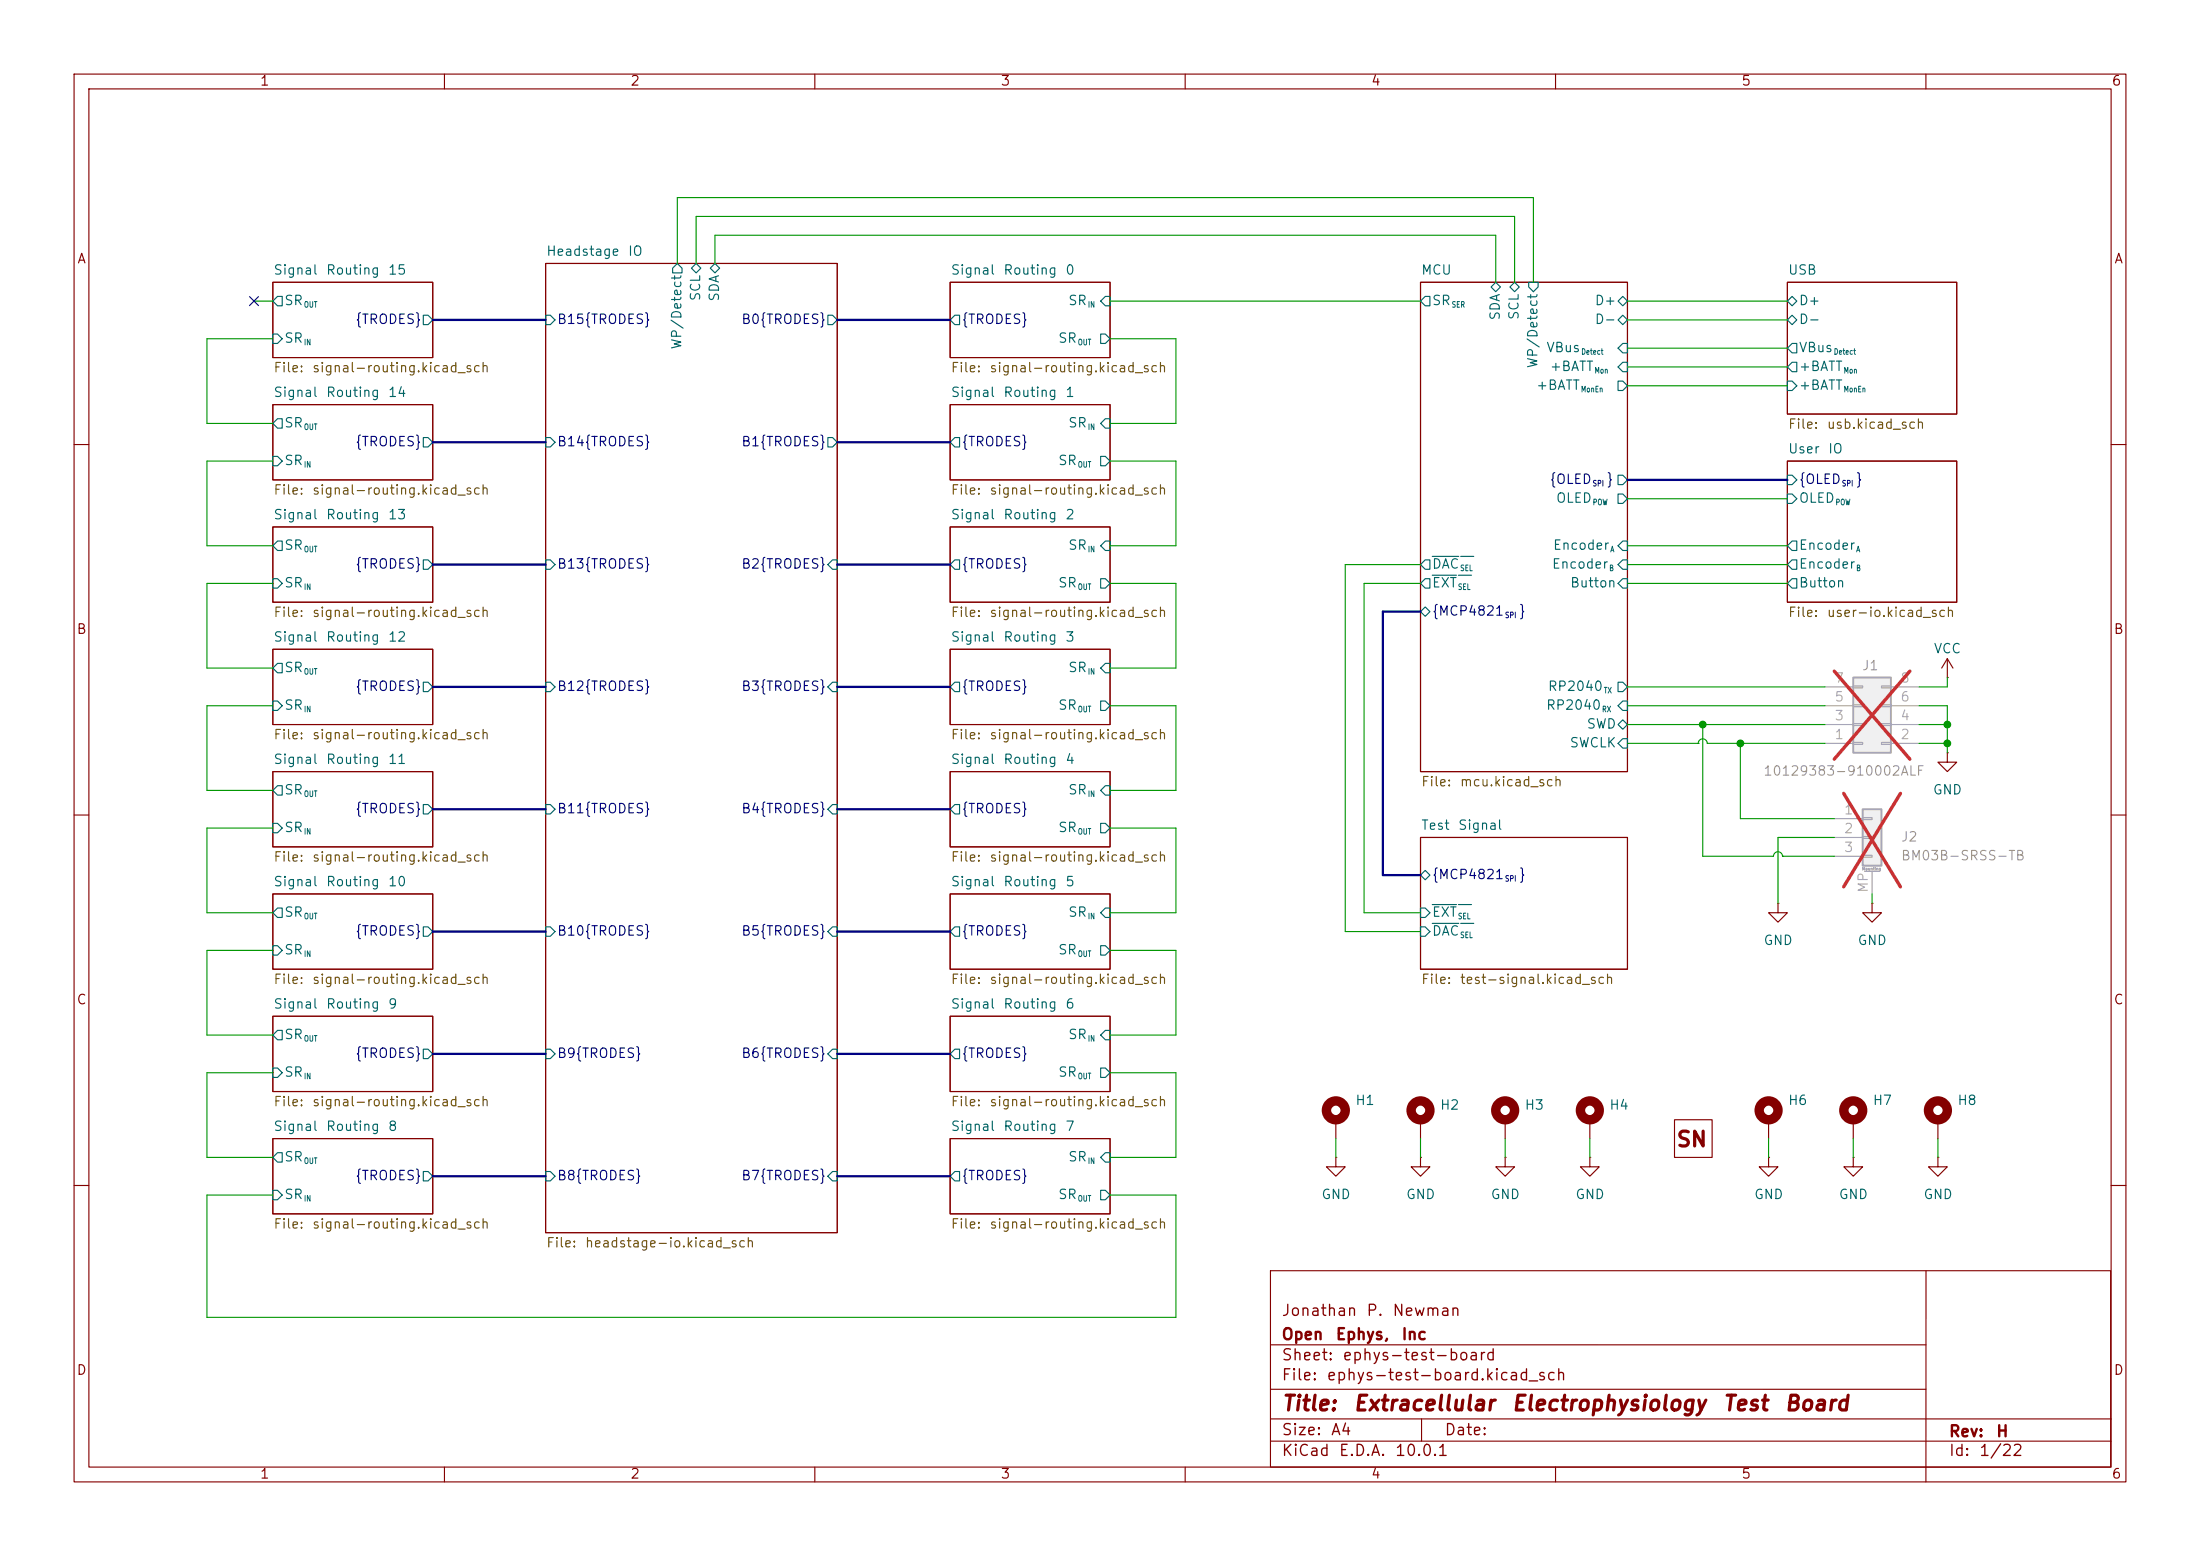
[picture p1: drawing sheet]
<svg xmlns="http://www.w3.org/2000/svg" width="297mm" height="210mm" viewBox="0 0 297 210" stroke-linecap="round" stroke-linejoin="round" font-family="sans-serif">
<g fill="none" stroke="#840000" stroke-width=".15">
<path d="M10 10h277v190h-277zM12 12h273v186h-273zM60 10v2M110 10v2M160 10v2M210 10v2M260 10v2M36.8 38.1h21.6v10.2h-21.6zM73.7 35.6h39.3v130.8h-39.3zM128.3 38.1h21.6v10.2h-21.6zM191.8 38.1h27.9v66h-27.9zM241.3 38.1h22.9v17.8h-22.9z"/>
<path d="M36.8 54.6h21.6v10.2h-21.6zM128.3 54.6h21.6v10.2h-21.6zM10 60h2M36.8 71.1h21.6v10.2h-21.6zM128.3 71.1h21.6v10.2h-21.6zM241.3 62.2h22.9v19.1h-22.9zM285 60h2M36.8 87.6h21.6v10.2h-21.6zM128.3 87.6h21.6v10.2h-21.6zM10 110h2M36.8 104.1h21.6v10.2h-21.6zM128.3 104.1h21.6v10.2h-21.6z"/>
<path d="M191.8 113h27.9v17.8h-27.9zM285 110h2M36.8 137.2h21.6v10.1h-21.6zM36.8 120.7h21.6v10.1h-21.6zM128.3 137.2h21.6v10.1h-21.6zM128.3 120.7h21.6v10.1h-21.6zM36.8 153.7h21.6v10.1h-21.6zM128.3 153.7h21.6v10.1h-21.6zM180.3 156.2v1.3h-1.2l1.2 1.3 1.3-1.3h-1.3M180.3 156.2h.1M203.2 156.2v1.3h-1.3l1.3 1.3 1.3-1.3h-1.3M203.2 156.2h.1"/>
<path d="M203.2 151.1v2.6M214.6 156.2v1.3h-1.2l1.2 1.3 1.3-1.3h-1.3M214.6 156.2h.1M10 160h2M171.5 171.5h113.4v26.5h-113.4zM260 171.5v28.5M285 160h2M60 198v2M110 198v2M160 198v2M171.5 194.5h113.5M171.5 191.5h113.5"/>
<path d="M171.5 187.5h88.5M171.5 181.5h88.5M191.9 191.5v3M210 198v2"/>
</g>
<g fill="none" stroke="#006464" stroke-width=".15">
<path d="M91.4 35.6l.7 .6v.6h-1.3v-.6zM93.3 36.2l.7-.6 .6 .6-.6 .6zM95.9 36.2l.6-.6 .7 .6-.7 .6zM201.3 38.7l.6-.6 .7 .6-.7 .7zM203.8 38.7l.7-.6 .6 .6-.6 .7zM206.4 38.1h1.2v.6l-.6 .7-.6-.7zM36.8 45.1h.7l.6 .6-.6 .7h-.7zM37.5 40h.6v1.3h-.6l-.7-.7zM37.5 56.5h.6v1.3h-.6l-.7-.6zM57.1 42.5h.7l.6 .7-.6 .6h-.7zM57.1 59.1h.7l.6 .6-.6 .6h-.7zM73.7 42.5h.6l.6 .7-.6 .6h-.6z"/>
<path d="M73.7 59.1h.6l.6 .6-.6 .6h-.6zM111.8 59.1h.6l.6 .6-.6 .6h-.6zM111.8 42.5h.6l.6 .7-.6 .6h-.6zM128.9 59.1h.6v1.2h-.6l-.6-.6zM128.9 42.5h.6v1.3h-.6l-.6-.6zM148.6 45.1h.6l.7 .6-.7 .7h-.6zM149.2 56.5h.7v1.3h-.7l-.6-.6zM149.2 40h.7v1.3h-.7l-.6-.7zM192.4 40h.6v1.3h-.6l-.6-.7zM218.4 43.2l.7-.7 .6 .7-.6 .6zM218.4 40.6l.7-.6 .6 .6-.6 .7zM218.4 47l.7-.6h.6v1.2h-.6z"/>
<path d="M218.4 49.5l.7-.6h.6v1.3h-.6zM218.4 51.4h.7l.6 .7-.6 .6h-.7zM241.3 43.2l.6-.7 .7 .7-.7 .6zM241.3 40.6l.6-.6 .7 .6-.7 .7zM241.3 51.4h.6l.7 .7-.7 .6h-.6zM241.9 46.4h.7v1.2h-.7l-.6-.6zM241.9 48.9h.7v1.3h-.7l-.6-.7zM36.8 61.6h.7l.6 .6-.6 .7h-.7zM36.8 78.1h.7l.6 .6-.6 .7h-.7zM37.5 73h.6v1.3h-.6l-.7-.6zM57.1 75.6h.7l.6 .6-.6 .6h-.7zM73.7 75.6h.6l.6 .6-.6 .6h-.6z"/>
<path d="M111.8 76.2l.6-.6h.6v1.2h-.6zM128.9 75.6h.6v1.2h-.6l-.6-.6zM148.6 78.1h.6l.7 .6-.7 .7h-.6zM148.6 61.6h.6l.7 .6-.7 .7h-.6zM149.2 73h.7v1.3h-.7l-.6-.6zM192.4 78.1h.6v1.3h-.6l-.6-.7zM192.4 75.6h.6v1.2h-.6l-.6-.6zM193.4 77.6h3.2M193.4 75.1h3.5M196.9 77.6h1.8M197.2 75.1h1.8M218.4 73.7l.7-.7h.6v1.3h-.6z"/>
<path d="M218.4 64.1h.7l.6 .7-.6 .6h-.7zM218.4 66.7h.7l.6 .6-.6 .6h-.7zM219.1 75.6h.6v1.2h-.6l-.7-.6zM219.1 78.1h.6v1.3h-.6l-.7-.7zM241.3 64.1h.6l.7 .7-.7 .6h-.6zM241.3 66.7h.6l.7 .6-.7 .6h-.6zM241.9 73h.7v1.3h-.7l-.6-.6zM241.9 75.6h.7v1.2h-.7l-.6-.6zM241.9 78.1h.7v1.3h-.7l-.6-.7zM36.8 94.6h.7l.6 .7-.6 .6h-.7zM37.5 89.5h.6v1.3h-.6l-.7-.6zM57.1 92.1h.7l.6 .6-.6 .6h-.7z"/>
<path d="M73.7 92.1h.6l.6 .6-.6 .6h-.6zM112.4 92.1h.6v1.2h-.6l-.6-.6zM128.9 92.1h.6v1.2h-.6l-.6-.6zM148.6 94.6h.6l.7 .7-.7 .6h-.6zM149.2 89.5h.7v1.3h-.7l-.6-.6zM191.8 82.6l.6-.7 .6 .7-.6 .6zM218.4 92.1h.7l.6 .6-.6 .6h-.7zM218.4 97.8l.7-.6 .6 .6-.6 .6zM219.1 99.7h.6v1.3h-.6l-.7-.7zM219.1 94.6h.6v1.3h-.6l-.7-.6zM36.8 106.7l.7-.7h.6v1.3h-.6zM36.8 111.1h.7l.6 .7-.6 .6h-.7z"/>
<path d="M57.1 108.6h.7l.6 .6-.6 .7h-.7zM73.7 108.6h.6l.6 .6-.6 .7h-.6zM112.4 108.6h.6v1.3h-.6l-.6-.7zM128.9 108.6h.6v1.3h-.6l-.6-.7zM148.6 111.1h.6l.7 .7-.7 .6h-.6zM149.2 106h.7v1.3h-.7l-.6-.6zM191.8 118.1l.6-.6 .6 .6-.6 .6zM36.8 127.6h.7l.6 .7-.6 .6h-.7zM37.5 139.1h.6v1.2h-.6l-.7-.6zM37.5 122.6h.6v1.2h-.6l-.7-.6zM57.1 125.1h.7l.6 .6-.6 .7h-.7zM73.7 125.1h.6l.6 .6-.6 .7h-.6z"/>
<path d="M112.4 125.1h.6v1.3h-.6l-.6-.7zM128.9 125.1h.6v1.3h-.6l-.6-.7zM148.6 127.6h.6l.7 .7-.7 .6h-.6zM149.2 139.1h.7v1.2h-.7l-.6-.6zM149.2 122.6h.7v1.2h-.7l-.6-.6zM191.8 122.6h.6l.6 .6-.6 .6h-.6zM191.8 125.1h.6l.6 .6-.6 .7h-.6zM193.4 122.1h3.2M193.4 124.6h3.5M196.9 122.1h1.8M197.2 124.6h1.8M36.8 144.1h.7l.6 .7-.6 .6h-.7z"/>
<path d="M37.5 155.6h.6v1.2h-.6l-.7-.6zM57.1 141.6h.7l.6 .6-.6 .7h-.7zM57.1 158.1h.7l.6 .7-.6 .6h-.7zM73.7 141.6h.6l.6 .6-.6 .7h-.6zM73.7 158.1h.6l.6 .7-.6 .6h-.6zM111.8 158.8l.6-.7h.6v1.3h-.6zM112.4 141.6h.6v1.3h-.6l-.6-.7zM128.9 158.1h.6v1.3h-.6l-.6-.6zM128.9 141.6h.6v1.3h-.6l-.6-.7zM148.6 144.1h.6l.7 .7-.7 .6h-.6zM149.2 155.6h.7v1.2h-.7l-.6-.6zM36.8 160.7h.7l.6 .6-.6 .6h-.7z"/>
<path d="M148.6 160.7h.6l.7 .6-.7 .6h-.6z"/>
</g>
<circle cx="203.2" cy="149.9" r="1.27" fill="none" stroke="#840000" stroke-width="1.3"/>
<path d="M250.2 91.4h5.1v10.2h-5.1z" fill="#f0f0f0"/>
<path d="M250.2 91.4h5.1v10.2h-5.1z" fill="none" stroke="#a1a1a1" stroke-width=".25"/>
<g fill="none" stroke="#a1a1a1" stroke-width=".15">
<path d="M246.4 97.8h3.8M246.4 95.3h3.8M246.4 92.7h3.8M250.2 97.7h1.3v.2h-1.3zM250.2 95.1h1.3v.3h-1.3zM250.2 92.6h1.3v.2h-1.3zM254 97.7h1.3v.2h-1.3zM254 95.1h1.3v.3h-1.3zM254 92.6h1.3v.2h-1.3zM255.3 97.8h3.8M255.3 95.3h3.8M255.3 92.7h3.8"/>
<path d="M246.4 100.3h3.8M250.2 100.2h1.3v.3h-1.3zM254 100.2h1.3v.3h-1.3zM255.3 100.3h3.8"/>
</g>
<path d="M247.6 90.6l10.2 11.9M257.8 90.6l-10.2 11.9" fill="none" stroke="#e12e31" stroke-width=".46"/>
<g fill="none" stroke="#840000" stroke-width=".15">
<path d="M262.9 91.4h.1M262.9 88.9l-.8 1.3M262.9 88.9l.8 1.3M262.9 88.9v2.5M262.9 101.6v1.3h1.3l-1.3 1.2-1.3-1.2h1.3M262.9 101.6h.1M240 121.9v1.3h-1.2l1.2 1.3 1.3-1.3h-1.3M240 121.9h.1M252.7 121.9v1.3h-1.2l1.2 1.3 1.3-1.3h-1.3M252.7 121.9h.1M191.8 156.2v1.3h-1.3l1.3 1.3 1.2-1.3h-1.2M191.8 156.2h.1"/>
<path d="M250.2 156.2v1.3h-1.3l1.3 1.3 1.3-1.3h-1.3M250.2 156.2h.1M250.2 151.1v2.6M261.6 156.2v1.3h-1.3l1.3 1.3 1.3-1.3h-1.3M261.6 156.2h.1M261.6 151.1v2.6"/>
</g>
<g fill="none" stroke="#840000" stroke-width="1.3">
<circle cx="250.2" cy="149.9" r="1.27"/>
<circle cx="261.6" cy="149.9" r="1.27"/>
</g>
<path d="M251.5 109.2h2.5v7.6h-2.5z" fill="#f0f0f0"/>
<path d="M251.5 109.2h2.5v7.6h-2.5z" fill="none" stroke="#a1a1a1" stroke-width=".25"/>
<path d="M247.6 110.5h3.9M247.6 113h3.9M247.6 115.6h3.9M251.5 110.4h1.2v.2h-1.2zM251.5 112.9h1.2v.3h-1.2zM251.5 115.4h1.2v.3h-1.2zM251.7 117.6h2M252.7 117.6v3.1" fill="none" stroke="#a1a1a1" stroke-width=".15"/>
<path d="M248.9 107.1l7.7 12.6M256.6 107.1l-7.7 12.6" fill="none" stroke="#e12e31" stroke-width=".46"/>
<g fill="none" stroke="#840000" stroke-width="1.3">
<circle cx="180.3" cy="149.9" r="1.27"/>
<circle cx="191.8" cy="149.9" r="1.27"/>
<circle cx="214.6" cy="149.9" r="1.27"/>
<circle cx="238.8" cy="149.9" r="1.27"/>
</g>
<path d="M180.3 151.1v2.6M191.8 151.1v2.6M214.6 151.1v2.6M226.1 151.1h5v5.1h-5zM238.8 156.2v1.3h-1.3l1.3 1.3 1.2-1.3h-1.2M238.8 156.2h.1M238.8 151.1v2.6" fill="none" stroke="#840000" stroke-width=".15"/>
<g fill="none" stroke="#000084" stroke-width=".3">
<path d="M58.4 43.2h15.3M58.4 59.7h15.3M113 43.2h15.3M113 59.7h15.3M58.4 76.2h15.3M113 76.2h15.3M219.7 64.8h21.6M58.4 92.7h15.3M113 92.7h15.3M191.8 82.6h-5.1v35.5h5.1M58.4 109.2h15.3M113 109.2h15.3"/>
<path d="M58.4 125.7h15.3M113 125.7h15.3M58.4 142.2h15.3M58.4 158.8h15.3M113 142.2h15.3M113 158.8h15.3"/>
</g>
<g fill="none" stroke="#009600" stroke-width=".15">
<path d="M91.4 35.6v-8.9h115.6v11.4M94 35.6v-6.4h110.5v8.9M96.5 35.6v-3.8h105.4v6.3M34.3 40.6h2.5M36.8 45.7h-8.9v11.5h8.9M149.9 45.7h8.8v11.5h-8.8M149.9 40.6h41.9M219.7 52.1h21.6M219.7 40.6h21.6M219.7 47h21.6M219.7 43.2h21.6M219.7 49.5h21.6"/>
<path d="M36.8 62.2h-8.9v11.5h8.9M36.8 78.7h-8.9v11.5h8.9M149.9 62.2h8.8v11.5h-8.8M149.9 78.7h8.8v11.5h-8.8M191.8 78.7h-7.7v44.5h7.7M191.8 76.2h-10.2v49.5h10.2M219.7 73.7h21.6M219.7 67.3h21.6M219.7 78.7h21.6M219.7 76.2h21.6M36.8 95.3h-8.9v11.4h8.9M149.9 95.3h8.8v11.4h-8.8"/>
<path d="M219.7 97.8h26.7M219.7 95.3h26.7M219.7 92.7h26.7M229.9 97.8v17.8h9.5a.61 .61 0 0 1 .6-.6 .61 .61 0 0 1 .6 .6M259.1 95.3h3.8v6.3M259.1 97.8h3.8M262.9 91.4v1.3h-3.8M36.8 111.8h-8.9v11.4h8.9M149.9 111.8h8.8v11.4h-8.8M219.7 100.3h9.6M229.3 100.3h.1M229.3 100.3a.61 .61 0 0 1 .6-.6 .61 .61 0 0 1 .6 .6h15.9"/>
<path d="M234.9 100.3v10.2h12.7M240.6 115.6h.1M240.6 115.6h7M247.6 113h-7.6v8.9M259.1 100.3h3.8M36.8 128.3h-8.9v11.4h8.9M149.9 128.3h8.8v11.4h-8.8M252.7 120.7v1.2M36.8 144.8h-8.9v11.4h8.9M149.9 144.8h8.8v11.4h-8.8M180.3 153.7v2.5M191.8 153.7v2.5"/>
<path d="M203.2 153.7v2.5M214.6 153.7v2.5M238.8 153.7v2.5M250.2 153.7v2.5M261.6 153.7v2.5M36.8 161.3h-8.9v16.5h130.8v-16.5h-8.8"/>
</g>
<path d="M33.7 40l1.2 1.2M34.9 40l-1.2 1.2" fill="none" stroke="#000084" stroke-width=".15"/>
<g fill="#009600" stroke="#009600" stroke-width=".14">
<circle cx="262.9" cy="100.3" r=".46"/>
<circle cx="262.9" cy="97.8" r=".46"/>
<circle cx="234.9" cy="100.3" r=".46"/>
<circle cx="229.9" cy="97.8" r=".46"/>
</g>
<g font-size="2" fill="#840000">
<text x="226.2" y="155.3">SN</text>
<text x="172.9" y="190.9">Title:</text>
<text x="182.6" y="190.9">Extracellular</text>
<text x="203.9" y="190.9">Electrophysiology</text>
<text x="232.5" y="190.9">Test</text>
<text x="240.8" y="190.9">Board</text>
</g>
<g font-size="1.5" fill="#840000">
<text x="172.9" y="178">Jonathan</text>
<text x="184.4" y="178">P.</text>
<text x="187.9" y="178">Newman</text>
<text x="172.9" y="184">Sheet:</text>
<text x="172.9" y="181.2">Open</text>
<text x="180.2" y="181.2">Ephys,</text>
<text x="181.1" y="184">ephys-test-board</text>
<text x="189.1" y="181.2">Inc</text>
<text x="172.9" y="186.7">File:</text>
<text x="179" y="186.7">ephys-test-board.kicad_sch</text>
<text x="172.9" y="196.9">KiCad</text>
<text x="172.9" y="194.1">Size:</text>
<text x="179.6" y="194.1">A4</text>
<text x="180.6" y="196.9">E.D.A.</text>
<text x="188.2" y="196.9">10.0.1</text>
<text x="194.9" y="194.1">Date:</text>
<text x="263" y="194.3">Rev:</text>
<text x="263" y="196.9">Id:</text>
<text x="267.1" y="196.9">1/22</text>
<text x="269.4" y="194.3">H</text>
</g>
<g font-size="1.3" fill="#840000">
<text x="35" y="11.9">1</text>
<text x="85" y="11.9">2</text>
<text x="135" y="11.9">3</text>
<text x="185" y="11.9">4</text>
<text x="235" y="11.9">5</text>
<text x="285" y="11.9">6</text>
<text x="10.3" y="35.9">A</text>
<text x="285.3" y="35.9">A</text>
<text x="10.3" y="85.9">B</text>
<text x="285.3" y="85.9">B</text>
<text x="10.3" y="135.9">C</text>
<text x="285.3" y="135.9">C</text>
<text x="10.3" y="185.9">D</text>
<text x="285.3" y="185.9">D</text>
<text x="35" y="199.9">1</text>
<text x="85" y="199.9">2</text>
<text x="135" y="199.9">3</text>
<text x="185" y="199.9">4</text>
<text x="235" y="199.9">5</text>
<text x="285" y="199.9">6</text>
</g>
<g font-size="1.3" fill="#006464">
<text x="73.7" y="34.8">Headstage</text>
<text x="84.7" y="34.8">IO</text>
<text x="36.8" y="37.4">Signal</text>
<text x="38.3" y="41.5">SR</text>
<text x="43.9" y="37.4">Routing</text>
<text x="52.3" y="37.4">15</text>
<text x="94.8" y="40.7" transform="rotate(-90 94.8 40.7)">SCL</text>
<text x="97.4" y="40.8" transform="rotate(-90 97.4 40.8)">SDA</text>
<text x="128.3" y="37.4">Signal</text>
<text x="135.4" y="37.4">Routing</text>
<text x="143.7" y="37.4">0</text>
<text x="144.1" y="41.5">SR</text>
<text x="191.8" y="37.4">MCU</text>
<text x="193.2" y="41.5">SR</text>
<text x="215.2" y="41.5">D+</text>
<text x="241.3" y="37.4">USB</text>
<text x="242.8" y="41.5">D+</text>
<text x="38.3" y="46.6">SR</text>
<text x="92.3" y="47.3" transform="rotate(-90 92.3 47.3)">WP/Detect</text>
<text x="142.8" y="46.6">SR</text>
<text x="202.8" y="43.3" transform="rotate(-90 202.8 43.3)">SDA</text>
<text x="205.3" y="43.3" transform="rotate(-90 205.3 43.3)">SCL</text>
<text x="208.7" y="47.9">VBus</text>
<text x="215.2" y="44">D-</text>
<text x="242.8" y="44">D-</text>
<text x="242.8" y="47.9">VBus</text>
<text x="36.8" y="53.9">Signal</text>
<text x="43.9" y="53.9">Routing</text>
<text x="52.3" y="53.9">14</text>
<text x="128.3" y="53.9">Signal</text>
<text x="135.4" y="53.9">Routing</text>
<text x="143.7" y="53.9">1</text>
<text x="207.3" y="52.9">+BATT</text>
<text x="207.9" y="49.8" transform="rotate(-90 207.9 49.8)">WP/Detect</text>
<text x="209.1" y="50.4">+BATT</text>
<text x="242.8" y="50.4">+BATT</text>
<text x="242.8" y="52.9">+BATT</text>
<text x="38.3" y="58">SR</text>
<text x="144.1" y="58">SR</text>
<text x="38.3" y="63.1">SR</text>
<text x="142.8" y="63.1">SR</text>
<text x="241.3" y="61.5">User</text>
<text x="246.7" y="61.5">IO</text>
<text x="36.8" y="70.4">Signal</text>
<text x="43.9" y="70.4">Routing</text>
<text x="52.3" y="70.4">13</text>
<text x="128.3" y="70.4">Signal</text>
<text x="135.4" y="70.4">Routing</text>
<text x="143.7" y="70.4">2</text>
<text x="210" y="68.2">OLED</text>
<text x="242.8" y="68.2">OLED</text>
<text x="38.3" y="74.5">SR</text>
<text x="144.1" y="74.5">SR</text>
<text x="193.2" y="77.1">DAC</text>
<text x="209.4" y="77.1">Encoder</text>
<text x="209.6" y="74.5">Encoder</text>
<text x="242.8" y="74.5">Encoder</text>
<text x="242.8" y="77.1">Encoder</text>
<text x="38.3" y="79.6">SR</text>
<text x="142.8" y="79.6">SR</text>
<text x="193.2" y="79.6">EXT</text>
<text x="211.9" y="79.6">Button</text>
<text x="242.8" y="79.6">Button</text>
<text x="36.8" y="86.9">Signal</text>
<text x="43.9" y="86.9">Routing</text>
<text x="52.3" y="86.9">12</text>
<text x="128.3" y="86.9">Signal</text>
<text x="135.4" y="86.9">Routing</text>
<text x="143.7" y="86.9">3</text>
<text x="261" y="88.5">VCC</text>
<text x="38.3" y="91">SR</text>
<text x="144.1" y="91">SR</text>
<text x="208.9" y="93.6">RP2040</text>
<text x="38.3" y="96.1">SR</text>
<text x="142.8" y="96.1">SR</text>
<text x="208.6" y="96.1">RP2040</text>
<text x="211.8" y="101.2">SWCLK</text>
<text x="214.1" y="98.7">SWD</text>
<text x="36.8" y="103.4">Signal</text>
<text x="38.3" y="107.5">SR</text>
<text x="43.9" y="103.4">Routing</text>
<text x="52.3" y="103.4">11</text>
<text x="128.3" y="103.4">Signal</text>
<text x="135.4" y="103.4">Routing</text>
<text x="143.7" y="103.4">4</text>
<text x="144.1" y="107.5">SR</text>
<text x="260.9" y="107.5">GND</text>
<text x="38.3" y="112.6">SR</text>
<text x="142.8" y="112.6">SR</text>
<text x="191.8" y="112.3">Test</text>
<text x="196.8" y="112.3">Signal</text>
<text x="36.8" y="119.9">Signal</text>
<text x="43.9" y="119.9">Routing</text>
<text x="52.3" y="119.9">10</text>
<text x="128.3" y="119.9">Signal</text>
<text x="135.4" y="119.9">Routing</text>
<text x="143.7" y="119.9">5</text>
<text x="38.3" y="124.1">SR</text>
<text x="144.1" y="124.1">SR</text>
<text x="193.2" y="124.1">EXT</text>
<text x="38.3" y="129.1">SR</text>
<text x="142.8" y="129.1">SR</text>
<text x="193.2" y="126.6">DAC</text>
<text x="238" y="127.9">GND</text>
<text x="250.7" y="127.9">GND</text>
<text x="36.8" y="136.4">Signal</text>
<text x="43.9" y="136.4">Routing</text>
<text x="52.3" y="136.4">9</text>
<text x="128.3" y="136.4">Signal</text>
<text x="135.4" y="136.4">Routing</text>
<text x="143.7" y="136.4">6</text>
<text x="38.3" y="140.6">SR</text>
<text x="144.1" y="140.6">SR</text>
<text x="38.3" y="145.6">SR</text>
<text x="142.8" y="145.6">SR</text>
<text x="182.9" y="149.5">H1</text>
<text x="241.3" y="149.5">H6</text>
<text x="252.7" y="149.5">H7</text>
<text x="264.2" y="149.5">H8</text>
<text x="36.8" y="153">Signal</text>
<text x="43.9" y="153">Routing</text>
<text x="52.3" y="153">8</text>
<text x="128.3" y="153">Signal</text>
<text x="135.4" y="153">Routing</text>
<text x="143.7" y="153">7</text>
<text x="194.3" y="150.1">H2</text>
<text x="205.7" y="150.1">H3</text>
<text x="217.2" y="150.1">H4</text>
<text x="38.3" y="157.1">SR</text>
<text x="144.1" y="157.1">SR</text>
<text x="38.3" y="162.2">SR</text>
<text x="142.8" y="162.2">SR</text>
<text x="178.3" y="162.2">GND</text>
<text x="189.7" y="162.2">GND</text>
<text x="201.2" y="162.2">GND</text>
<text x="212.6" y="162.2">GND</text>
<text x="236.7" y="162.2">GND</text>
<text x="248.2" y="162.2">GND</text>
<text x="259.6" y="162.2">GND</text>
</g>
<g font-size="1.3" fill="#000084">
<text x="47.9" y="44">{TRODES}</text>
<text x="75.1" y="44">B15{TRODES}</text>
<text x="100" y="44">B0{TRODES}</text>
<text x="129.7" y="44">{TRODES}</text>
<text x="47.9" y="60.6">{TRODES}</text>
<text x="75.1" y="60.6">B14{TRODES}</text>
<text x="100" y="60.6">B1{TRODES}</text>
<text x="129.7" y="60.6">{TRODES}</text>
<text x="209.1" y="65.6">{OLED</text>
<text x="216.8" y="65.6">}</text>
<text x="242.8" y="65.6">{OLED</text>
<text x="250.5" y="65.6">}</text>
<text x="47.9" y="77.1">{TRODES}</text>
<text x="75.1" y="77.1">B13{TRODES}</text>
<text x="100" y="77.1">B2{TRODES}</text>
<text x="129.7" y="77.1">{TRODES}</text>
<text x="193.2" y="83.4">{MCP4821</text>
<text x="205" y="83.4">}</text>
<text x="47.9" y="93.6">{TRODES}</text>
<text x="75.1" y="93.6">B12{TRODES}</text>
<text x="100" y="93.6">B3{TRODES}</text>
<text x="129.7" y="93.6">{TRODES}</text>
<text x="47.9" y="110.1">{TRODES}</text>
<text x="75.1" y="110.1">B11{TRODES}</text>
<text x="100" y="110.1">B4{TRODES}</text>
<text x="129.7" y="110.1">{TRODES}</text>
<text x="193.2" y="119">{MCP4821</text>
<text x="205" y="119">}</text>
<text x="47.9" y="126.6">{TRODES}</text>
<text x="75.1" y="126.6">B10{TRODES}</text>
<text x="100" y="126.6">B5{TRODES}</text>
<text x="129.7" y="126.6">{TRODES}</text>
<text x="47.9" y="143.1">{TRODES}</text>
<text x="75.1" y="143.1">B9{TRODES}</text>
<text x="100" y="143.1">B6{TRODES}</text>
<text x="129.7" y="143.1">{TRODES}</text>
<text x="47.9" y="159.6">{TRODES}</text>
<text x="75.1" y="159.6">B8{TRODES}</text>
<text x="100" y="159.6">B7{TRODES}</text>
<text x="129.7" y="159.6">{TRODES}</text>
</g>
<g font-size="1.3" fill="#725600">
<text x="36.8" y="50.6">File:</text>
<text x="42.1" y="50.6">signal-routing.kicad_sch</text>
<text x="128.3" y="50.6">File:</text>
<text x="133.5" y="50.6">signal-routing.kicad_sch</text>
<text x="241.3" y="58.2">File:</text>
<text x="246.5" y="58.2">usb.kicad_sch</text>
<text x="36.8" y="67.1">File:</text>
<text x="42.1" y="67.1">signal-routing.kicad_sch</text>
<text x="128.3" y="67.1">File:</text>
<text x="133.5" y="67.1">signal-routing.kicad_sch</text>
<text x="36.8" y="83.6">File:</text>
<text x="42.1" y="83.6">signal-routing.kicad_sch</text>
<text x="128.3" y="83.6">File:</text>
<text x="133.5" y="83.6">signal-routing.kicad_sch</text>
<text x="241.3" y="83.6">File:</text>
<text x="246.5" y="83.6">user-io.kicad_sch</text>
<text x="36.8" y="100.1">File:</text>
<text x="42.1" y="100.1">signal-routing.kicad_sch</text>
<text x="128.3" y="100.1">File:</text>
<text x="133.5" y="100.1">signal-routing.kicad_sch</text>
<text x="191.8" y="106.5">File:</text>
<text x="197" y="106.5">mcu.kicad_sch</text>
<text x="36.8" y="116.6">File:</text>
<text x="42.1" y="116.6">signal-routing.kicad_sch</text>
<text x="128.3" y="116.6">File:</text>
<text x="133.5" y="116.6">signal-routing.kicad_sch</text>
<text x="36.8" y="133.1">File:</text>
<text x="42.1" y="133.1">signal-routing.kicad_sch</text>
<text x="128.3" y="133.1">File:</text>
<text x="133.5" y="133.1">signal-routing.kicad_sch</text>
<text x="191.8" y="133.1">File:</text>
<text x="197" y="133.1">test-signal.kicad_sch</text>
<text x="36.8" y="149.6">File:</text>
<text x="42.1" y="149.6">signal-routing.kicad_sch</text>
<text x="128.3" y="149.6">File:</text>
<text x="133.5" y="149.6">signal-routing.kicad_sch</text>
<text x="36.8" y="166.1">File:</text>
<text x="42.1" y="166.1">signal-routing.kicad_sch</text>
<text x="128.3" y="166.1">File:</text>
<text x="133.5" y="166.1">signal-routing.kicad_sch</text>
<text x="73.7" y="168.7">File:</text>
<text x="78.9" y="168.7">headstage-io.kicad_sch</text>
</g>
<g font-size="1.3" fill="#aaa">
<text x="247.6" y="95">5</text>
<text x="247.6" y="92.5">7</text>
<text x="256.5" y="95">6</text>
<text x="256.5" y="92.5">8</text>
<text x="247.6" y="100.1">1</text>
<text x="247.6" y="97.5">3</text>
<text x="256.5" y="100.1">2</text>
<text x="256.5" y="97.5">4</text>
<text x="248.8" y="110.2">1</text>
<text x="248.8" y="112.8">2</text>
<text x="248.8" y="115.3">3</text>
<text x="252.5" y="120.6" transform="rotate(-90 252.5 120.6)">MP</text>
</g>
<g font-size="1.3" fill="#989898">
<text x="251.3" y="90.8">J1</text>
<text x="238" y="105">10129383-910002ALF</text>
<text x="256.5" y="113.9">J2</text>
<text x="256.5" y="116.4">BM03B-SRSS-TB</text>
</g>
<g font-size=".8" fill="#006464">
<text x="41" y="41.7">OUT</text>
<text x="146.8" y="41.7">IN</text>
<text x="195.9" y="41.7">SER</text>
<text x="41" y="46.8">IN</text>
<text x="145.4" y="46.8">OUT</text>
<text x="213.4" y="53.1">MonEn</text>
<text x="213.4" y="48">Detect</text>
<text x="215.2" y="50.6">Mon</text>
<text x="247.5" y="48">Detect</text>
<text x="248.8" y="50.6">Mon</text>
<text x="248.8" y="53.1">MonEn</text>
<text x="41" y="58.2">OUT</text>
<text x="146.8" y="58.2">IN</text>
<text x="41" y="63.3">IN</text>
<text x="145.4" y="63.3">OUT</text>
<text x="215" y="68.4">POW</text>
<text x="247.7" y="68.4">POW</text>
<text x="41" y="74.7">OUT</text>
<text x="146.8" y="74.7">IN</text>
<text x="197.1" y="77.3">SEL</text>
<text x="217.2" y="77.3">B</text>
<text x="217.3" y="74.7">A</text>
<text x="250.5" y="74.7">A</text>
<text x="250.5" y="77.3">B</text>
<text x="41" y="79.8">IN</text>
<text x="145.4" y="79.8">OUT</text>
<text x="196.8" y="79.8">SEL</text>
<text x="41" y="91.2">OUT</text>
<text x="146.8" y="91.2">IN</text>
<text x="216.5" y="93.8">TX</text>
<text x="41" y="96.3">IN</text>
<text x="145.4" y="96.3">OUT</text>
<text x="216.2" y="96.3">RX</text>
<text x="41" y="107.7">OUT</text>
<text x="146.8" y="107.7">IN</text>
<text x="41" y="112.8">IN</text>
<text x="145.4" y="112.8">OUT</text>
<text x="41" y="124.2">OUT</text>
<text x="146.8" y="124.2">IN</text>
<text x="196.8" y="124.2">SEL</text>
<text x="41" y="129.3">IN</text>
<text x="145.4" y="129.3">OUT</text>
<text x="197.1" y="126.8">SEL</text>
<text x="41" y="140.8">OUT</text>
<text x="146.8" y="140.8">IN</text>
<text x="41" y="145.8">IN</text>
<text x="145.4" y="145.8">OUT</text>
<text x="41" y="157.3">OUT</text>
<text x="146.8" y="157.3">IN</text>
<text x="41" y="162.3">IN</text>
<text x="145.4" y="162.3">OUT</text>
</g>
<g font-size=".8" fill="#000084">
<text x="214.9" y="65.8">SPI</text>
<text x="248.6" y="65.8">SPI</text>
<text x="203.1" y="83.6">SPI</text>
<text x="203.1" y="119.2">SPI</text>
</g>
<text font-size=".4" fill="#a1a1a1" x="251.3" y="117.6">Mounting</text>
</svg>
